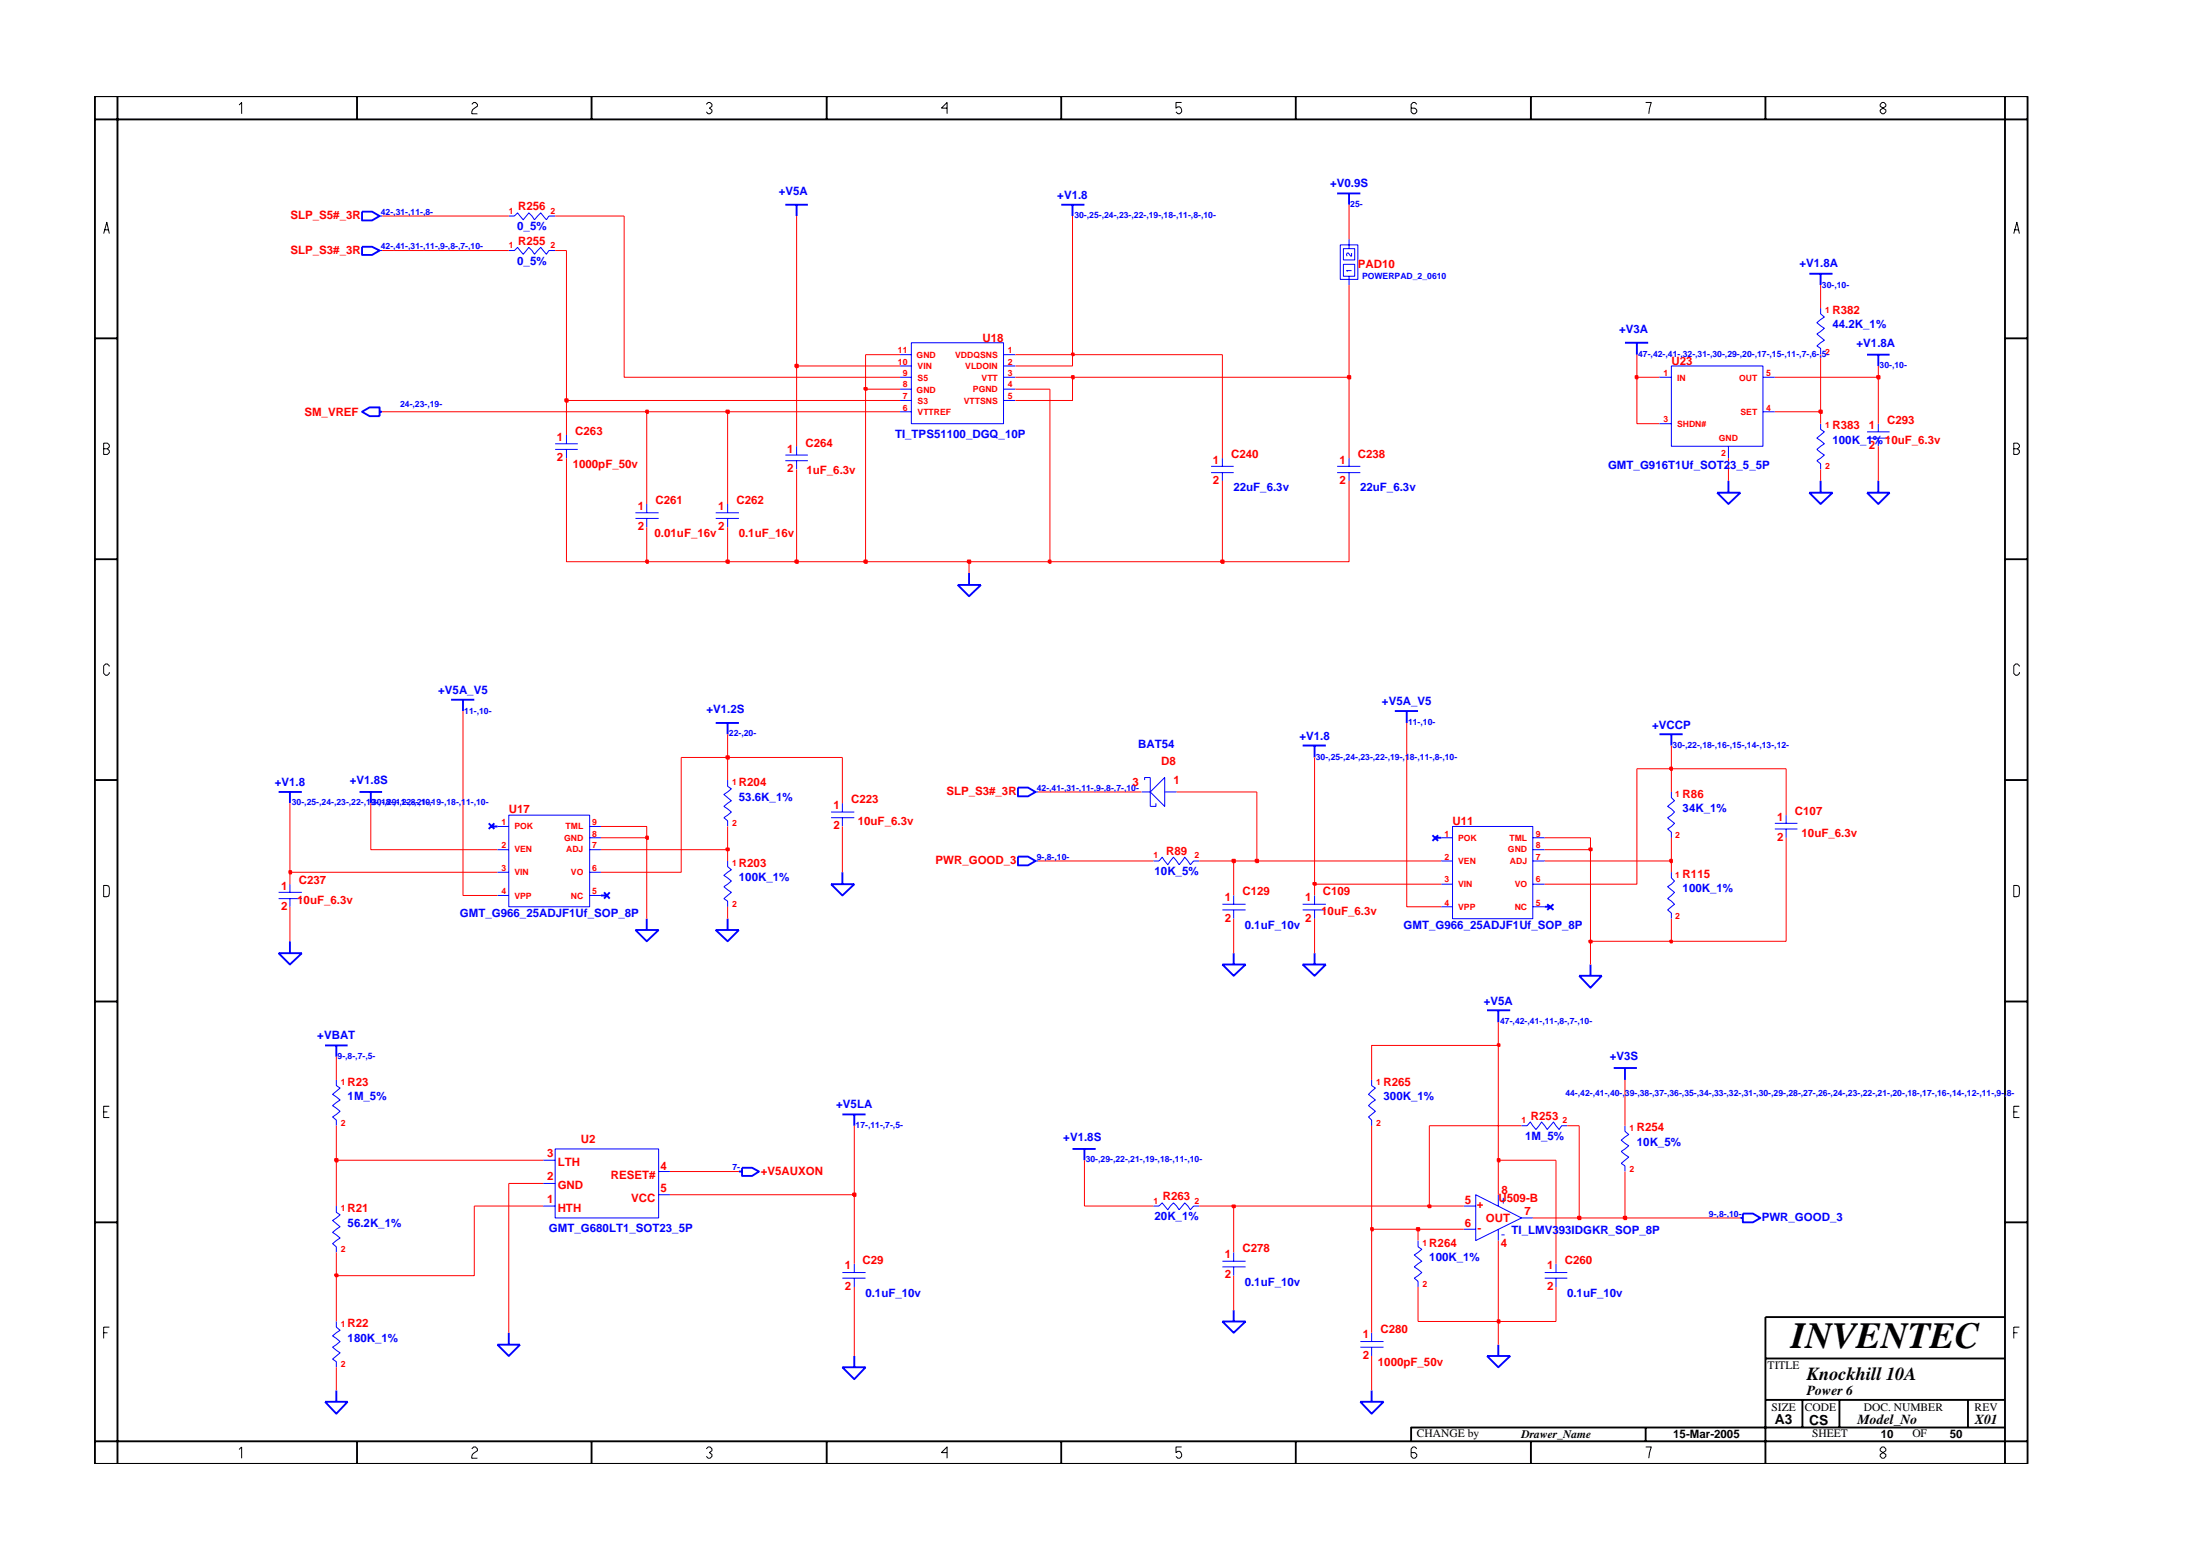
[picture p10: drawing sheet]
<svg xmlns="http://www.w3.org/2000/svg" width="297mm" height="210mm" viewBox="0 0 297 210" stroke-linecap="round" stroke-linejoin="round" font-family="sans-serif">
<g fill="none" stroke="#00f" stroke-width=".25">
<path d="M48.9 33.3h1.3l1.1 .5-1.1 .6h-1.3zM48.9 28.6h1.3l1.1 .6-1.1 .5h-1.3zM106 27.6h3.1M107.6 27.6v1.6M143.3 27.6h3.1M144.8 27.6v1.6M180.5 26.1h3.2M182.1 26.1v1.5M48.9 55.6l1-.6h1.4v1.2h-1.4zM51.3 55.6h.3M219.4 46.3h3.1M221 46.3v1.6"/>
<path d="M129.3 78.9h3.1l-1.6 1.6zM130.8 77.3v1.6M231.8 66.5h3.2l-1.6 1.5zM233.4 64.9v1.6M252.1 66.5h3l-1.5 1.5zM253.6 64.9v1.6M96.6 97.6h3.2M98.2 97.6v1.5M224.1 99.1h3.1M225.7 99.1v1.5M37.6 106.9h3.2M39.1 106.9v1.5"/>
<path d="M48.5 106.9h3.1M50.1 106.9v1.5M66 111.1l.7 .8M66.4 111.5h.8M66.7 111.1l-.7 .8M112.2 119.3h3.1l-1.6 1.5zM113.7 117.7v1.6M137.4 115.6h1.4l1 .6-1 .6h-1.4zM137.4 106.3h1.4l1 .6-1 .6h-1.4zM175.9 100.6h3.1M177.5 100.6v1.6M37.6 128.6h3.2l-1.7 1.6z"/>
<path d="M39.1 127v1.6M81.1 120.8h.8M81.6 120.4l.7 .9M82.3 120.4l-.7 .9M85.8 125.5h3.1l-1.6 1.5zM87.3 124v1.5M96.6 125.5h3.2l-1.6 1.5zM98.2 124v1.5M165 130.2h3.2l-1.6 1.5zM166.6 128.6v1.6M175.9 130.2h3.1l-1.5 1.5zM177.5 128.6v1.6"/>
<path d="M200.8 136.3h3.1M202.3 136.3v1.7M213.2 131.7h3.1l-1.6 1.6zM214.7 130.2v1.5M43.9 141.1h3M45.4 141.1v1.5M99.8 158.1h.4M100.2 157.6h1.3l1 .5-1 .6h-1.3zM113.7 150.4h3.2M115.3 150.4v1.5M144.8 155.1h3.1M146.4 155.1v1.5"/>
<path d="M217.9 144.1h3.1M219.4 144.1v1.6M68.7 179.9v1.6M165 178.3h3.2l-1.6 1.6zM166.6 176.8v1.5M235 164.4h.3M235.3 163.8h1.4l1 .6-1 .6h-1.4zM43.9 189.2h3l-1.5 1.6zM45.4 187.6v1.6M67.2 181.5h3l-1.5 1.5zM113.7 184.5h3.2l-1.6 1.6zM115.3 183v1.5"/>
<path d="M183.7 189.2h3.1l-1.6 1.6zM185.2 187.6v1.6M200.8 183h3.1l-1.6 1.5zM202.3 181.5v1.5"/>
</g>
<g fill="none" stroke="#00f" stroke-width=".14">
<path d="M51.3 33.8h.3M51.3 29.2h.3M68.7 33.8h.8l.4-.4 .7 .9 .8-.9 .8 .9 .8-.9 .8 .9 .3-.5h.9M68.7 29.2h.8l.4-.5 .7 1 .8-1 .8 1 .8-1 .8 1 .3-.5h.9M181 33h2.3v4.7h-2.3zM181.4 35.7h1.5v1.6h-1.5zM181.4 33.6h1.5v1.5h-1.5zM182.1 32.3v1.3M182.1 37.3v1.2M182.5 34.1v.5l-.4-.5h-.2l-.1 .2 .1 .3M182.5 36.5h-.7l.2 .1M75 59.9h3"/>
<path d="M76.5 58.7v1.2M121.5 50.9h1.5M121.5 55.6h1.5M121.5 47.9h1.5M121.5 49.4h1.5M121.5 52.5h1.5M121.5 54h1.5M123 46.3h12.5v10.9h-12.5zM135.5 50.9h1.6M135.5 47.9h1.6M135.5 49.4h1.6M135.5 52.5h1.6"/>
<path d="M135.5 54h1.6M224.1 50.9h1.6M224.1 57.2h1.6M225.7 49.4h12.3v10.8h-12.3zM238 50.9h1.6M238 55.6h1.6M252.1 58.3h3M252.1 59.1h3M253.6 57.2v1.1M253.6 59.1v1.1M75 60.6h3M76.5 60.6v1.2"/>
<path d="M85.8 69.2h3.1M85.8 70h3.1M87.3 68v1.2M87.3 70v1.1M106 61.4h3.1M106 62.2h3.1M107.6 60.2v1.2M107.6 62.2v1.2M163.5 62.9h3.1M163.5 63.8h3.1M165 61.8v1.1M165 63.8v1.1"/>
<path d="M233.4 60.2v1.6M67.2 114.7h1.5M67.2 111.5h1.5M67.2 117.7h1.5M68.7 110h10.9v12.4h-10.9zM79.6 113.1h1.5M79.6 114.7h1.5M79.6 111.5h1.5M79.6 117.7h1.5M98.2 116.2v.8l.5 .4-1 .7 1 .8-1 .8 1 .7-1 .9 .5 .3v.8M98.2 105.3v.8l.5 .4-1 .7 1 .9-1 .7 1 .8-1 .7 .5 .5v.7M112.2 109.6h3.1"/>
<path d="M112.2 110.3h3.1M113.7 108.4v1.2M113.7 110.3v1.2M139.8 116.2h.4M139.8 106.9h.4M154.1 106.9h1.2M155.3 104.9v3.9M155.7 116.2h.8l.4-.5 .8 1 .7-1 .8 1 .8-1 .7 1 .4-.5h.8M157.3 106.9h1.6M194.6 116.2h1.5M194.6 113.1h1.5M194.6 119.3h1.5"/>
<path d="M196.1 111.5h10.9v12.5h-10.9zM207 116.2h1.6M207 113.1h1.6M207 119.3h1.6M207 114.7h1.6M225.7 117.7v.8l.4 .4-.9 .8 .9 .7-.9 .9 .9 .7-.9 .8 .5 .4v.8M225.7 106.9v.7l.4 .5-.9 .7 .9 .8-.9 .7 .9 .8-.9 .8 .5 .4v.8M239.6 111.1h3.1M239.6 111.9h3.1M241.2 110v1.1M241.2 111.9v1.2M67.2 120.8h1.5"/>
<path d="M79.6 120.8h1.5M165 122h3.2M165 122.8h3.2M166.6 120.8v1.2M166.6 122.8v1.2M194.6 122.4h1.5M207 122.4h1.6M73.3 159.7h1.7M73.3 156.6h1.7M75 155.1h13.9v9.3h-13.9zM88.9 158.1h1.6M185.2 145.7v.8l.5 .3-.9 .9 .9 .7-.9 .8 .9 .8-.9 .7 .4 .5v.7"/>
<path d="M205.4 151.9h.8l.4-.5 .8 1 .7-1 .8 1 .8-1 .8 1 .3-.5h.8M219.4 151.9v.8l.5 .4-1 .8 1 .7-1 .8 1 .8-1 .8 .5 .3v.8M45.4 178.3v.8l.5 .4-1 .8 1 .7-1 .8 1 .8-1 .8 .5 .4v.7M73.3 162.8h1.7M88.9 161.2h1.6M113.7 171.7h3.2M113.7 172.5h3.2M115.3 170.5v1.2M115.3 172.5v1.2M155.7 162.8h.8l.4-.5 .8 1 .7-1 .8 1 .8-1 .7 1 .4-.5h.8M165 170.2h3.2M165 171h3.2"/>
<path d="M166.6 169v1.2M166.6 171v1.2M185.2 179.9v1.1M197.6 162.8h1.6M197.6 165.9h1.6M199.2 161.2l6.2 3.2-6.2 3zM202.3 161.2v1.6M202.3 165.9v1.5M202.7 162h.6M202.7 166.7h.4M203 161.7v.7M205.4 164.4h1.6"/>
<path d="M208.6 171.7h3M208.6 172.5h3M210.1 170.5v1.2M210.1 172.5v1.2M183.7 181h3.1M183.7 181.8h3.1M185.2 181.8v1.2"/>
</g>
<path d="M155.3 106.9l2-2v3.9z" fill="#fff"/>
<g fill="none" stroke="#00f" stroke-width=".14">
<path d="M245.8 57.2v.7l.5 .4-1 .8 1 .8-1 .7 1 .8-1 .8 .5 .4v.8M245.8 41.6v.8l.5 .4-1 .7 1 .8-1 .8 1 .8-1 .8 .5 .3v.9M96.6 69.2h3.2M96.6 70h3.2M98.2 68v1.2M98.2 70v1.1M180.5 62.9h3.2M180.5 63.8h3.2M182.1 61.8v1.1M182.1 63.8v1.1M39.1 119.3v1.1M155.3 106.9l2-2v3.9z"/>
<path d="M155.3 104.9h-.8v.4M156.1 108.4v.4h-.8M37.6 120.4h3.2M37.6 121.3h3.2M39.1 121.3v1.1M175.9 122h3.1M175.9 122.8h3.1M177.5 120.8v1.2M177.5 122.8v1.2M45.4 145.7v.8l.5 .3-1 .9 1 .7-1 .8 1 .8-1 .7 .5 .5v.7M45.4 162.8v.8l.5 .3-1 .8 1 .9-1 .7 1 .8-1 .7 .5 .5v.7M191.5 167.4v.9l.5 .3-1 .8 1 .8-1 .8 1 .7-1 .8 .5 .4v.8"/>
</g>
<g fill="none" stroke="#00f" stroke-width=".25">
<path d="M244.3 36.9h3.1M245.8 36.9v1.6M252.1 47.9h3M253.6 47.9v1.5M244.3 66.5h3.1l-1.6 1.5zM245.8 64.9v1.6M60.9 94.4h3.1M62.5 94.4v1.6M188.3 96h3.2M189.9 96v1.6M193.4 112.7l.8 .8M193.7 113.1h.9"/>
<path d="M194.2 112.7l-.8 .8M208.6 122.4h.7M208.9 122l.8 .8M209.7 122l-.8 .8"/>
</g>
<path d="M68.7 159.7v20.2M45.4 172.2v6.1M115.3 173.7v9.3M185.2 165.9v14M191.5 173.7v4.6h10.8v3.2M45.4 184.5v3.1M185.2 183v4.6" fill="none" stroke="#f00" stroke-width=".14"/>
<path d="M202.2 178.2h.3v.3h-.3z" fill="#8e2323"/>
<path d="M202.2 178.2h.3v.3h-.3z" fill="none" stroke="#f00" stroke-width=".25"/>
<path d="M166.6 172.2v4.6M202.3 167.4v10.9h7.8v-4.6" fill="none" stroke="#f00" stroke-width=".14"/>
<path d="M45.2 172h.4v.2h-.4z" fill="#8e2323"/>
<path d="M45.2 172h.4v.2h-.4z" fill="none" stroke="#f00" stroke-width=".25"/>
<path d="M210.1 156.6v13.9M64 162.8v9.4h-18.6v-3.2M115.3 161.2v9.3M166.6 162.8v6.2M191.5 165.9v1.5" fill="none" stroke="#f00" stroke-width=".14"/>
<path d="M185.1 165.7h.3v.4h-.3z" fill="#8e2323"/>
<path d="M185.1 165.7h.3v.4h-.3z" fill="none" stroke="#f00" stroke-width=".25"/>
<path d="M185.2 151.9v14h6.3" fill="none" stroke="#f00" stroke-width=".14"/>
<path d="M191.3 165.7h.3v.4h-.3z" fill="#8e2323"/>
<path d="M191.3 165.7h.3v.4h-.3z" fill="none" stroke="#f00" stroke-width=".25"/>
<path d="M191.5 165.9h6.1M207 164.4h6.2" fill="none" stroke="#f00" stroke-width=".14"/>
<path d="M213 164.2h.4v.3h-.4z" fill="#8e2323"/>
<path d="M213 164.2h.4v.3h-.4z" fill="none" stroke="#f00" stroke-width=".25"/>
<path d="M213.2 151.9v12.5h6.2" fill="none" stroke="#f00" stroke-width=".14"/>
<path d="M219.2 164.2h.4v.3h-.4z" fill="#8e2323"/>
<path d="M219.2 164.2h.4v.3h-.4z" fill="none" stroke="#f00" stroke-width=".25"/>
<path d="M45.4 156.6v6.2M146.4 156.6v6.2h9.3M219.4 158.1v6.3h15.6M64 162.8h9.3M161.9 162.8h4.7" fill="none" stroke="#f00" stroke-width=".14"/>
<path d="M166.4 162.7h.3v.2h-.3z" fill="#8e2323"/>
<path d="M166.4 162.7h.3v.2h-.3z" fill="none" stroke="#f00" stroke-width=".25"/>
<path d="M166.6 162.8h26.4" fill="none" stroke="#f00" stroke-width=".14"/>
<path d="M192.8 162.7h.4v.2h-.4z" fill="#8e2323"/>
<path d="M192.8 162.7h.4v.2h-.4z" fill="none" stroke="#f00" stroke-width=".25"/>
<path d="M193 151.9v10.9h4.6M90.5 161.2h24.8" fill="none" stroke="#f00" stroke-width=".14"/>
<path d="M115.2 161.1h.3v.3h-.3z" fill="#8e2323"/>
<path d="M115.2 161.1h.3v.3h-.3z" fill="none" stroke="#f00" stroke-width=".25"/>
<path d="M68.7 159.7h4.6M90.5 158.1h9.3M115.3 151.9v9.3M202.3 156.6v4.6" fill="none" stroke="#f00" stroke-width=".14"/>
<path d="M45.2 156.4h.4v.3h-.4z" fill="#8e2323"/>
<path d="M45.2 156.4h.4v.3h-.4z" fill="none" stroke="#f00" stroke-width=".25"/>
<path d="M45.4 151.9v4.7h27.9" fill="none" stroke="#f00" stroke-width=".14"/>
<path d="M202.2 156.4h.3v.3h-.3z" fill="#8e2323"/>
<path d="M202.2 156.4h.3v.3h-.3z" fill="none" stroke="#f00" stroke-width=".25"/>
<path d="M45.4 142.6v3.1M185.2 145.7v-4.6h17.1v15.5h7.8M193 151.9h12.4M211.6 151.9h1.6M219.4 145.7v6.2" fill="none" stroke="#f00" stroke-width=".14"/>
<path d="M202.2 140.9h.3v.3h-.3z" fill="#8e2323"/>
<path d="M202.2 140.9h.3v.3h-.3z" fill="none" stroke="#f00" stroke-width=".25"/>
<path d="M39.1 122.4v4.6M166.6 124v4.6M177.5 124v4.6M202.3 138v3.1M214.7 127v3.2" fill="none" stroke="#f00" stroke-width=".14"/>
<path d="M214.6 126.9h.3v.3h-.3z" fill="#8e2323"/>
<path d="M214.6 126.9h.3v.3h-.3z" fill="none" stroke="#f00" stroke-width=".25"/>
<path d="M214.7 114.7v12.3h11" fill="none" stroke="#f00" stroke-width=".14"/>
<path d="M225.5 126.9h.2v.3h-.2z" fill="#8e2323"/>
<path d="M225.5 126.9h.2v.3h-.2z" fill="none" stroke="#f00" stroke-width=".25"/>
<path d="M62.5 96v24.8h4.7M189.9 97.6v24.8h4.7M39.1 117.7v1.6M87.3 113.1v10.9M166.6 116.2v4.6M177.5 119.3v1.5M241.2 113.1v13.9h-15.5v-3M98.2 122.4v1.6" fill="none" stroke="#f00" stroke-width=".14"/>
<path d="M177.3 119.2h.4v.2h-.4z" fill="#8e2323"/>
<path d="M177.3 119.2h.4v.2h-.4z" fill="none" stroke="#f00" stroke-width=".25"/>
<path d="M177.5 102.2v17.1h17.1M221 103.7v15.6h-12.4" fill="none" stroke="#f00" stroke-width=".14"/>
<path d="M39.1 117.5h.2v.4h-.2z" fill="#8e2323"/>
<path d="M39.1 117.5h.2v.4h-.2z" fill="none" stroke="#f00" stroke-width=".25"/>
<path d="M39.1 108.4v9.3h28.1M92 102.2v15.5h-10.9M98.2 114.7v1.5M113.7 111.5v6.2M140.2 116.2h15.5M161.9 116.2h4.7M225.7 116.2v1.5" fill="none" stroke="#f00" stroke-width=".14"/>
<path d="M166.4 116h.3v.4h-.3z" fill="#8e2323"/>
<path d="M166.4 116h.3v.4h-.3z" fill="none" stroke="#f00" stroke-width=".25"/>
<path d="M166.6 116.2h3.1" fill="none" stroke="#f00" stroke-width=".14"/>
<path d="M169.5 116h.4v.4h-.4z" fill="#8e2323"/>
<path d="M169.5 116h.4v.4h-.4z" fill="none" stroke="#f00" stroke-width=".25"/>
<path d="M169.7 106.9v9.3h24.9M208.6 116.2h17.1" fill="none" stroke="#f00" stroke-width=".14"/>
<path d="M225.5 116h.2v.4h-.2z" fill="#8e2323"/>
<path d="M225.5 116h.2v.4h-.2z" fill="none" stroke="#f00" stroke-width=".25"/>
<path d="M50.1 108.4v6.3h17.1M81.1 114.7h17.1M225.7 113.1v3.1" fill="none" stroke="#f00" stroke-width=".14"/>
<path d="M98.1 114.5h.3v.3h-.3z" fill="#8e2323"/>
<path d="M98.1 114.5h.3v.3h-.3z" fill="none" stroke="#f00" stroke-width=".25"/>
<path d="M98.2 111.5v3.2M208.6 114.7h6.1" fill="none" stroke="#f00" stroke-width=".14"/>
<path d="M214.6 114.5h.3v.3h-.3z" fill="#8e2323"/>
<path d="M214.6 114.5h.3v.3h-.3z" fill="none" stroke="#f00" stroke-width=".25"/>
<path d="M81.1 113.1h6.2M214.7 113.1v1.6" fill="none" stroke="#f00" stroke-width=".14"/>
<path d="M87.2 112.9h.3v.3h-.3z" fill="#8e2323"/>
<path d="M87.2 112.9h.3v.3h-.3z" fill="none" stroke="#f00" stroke-width=".25"/>
<path d="M81.1 111.5h6.2v1.6M98.2 102.2v3.1M113.7 102.2v6.2M140.2 106.9h13.9M158.9 106.9h10.8M208.6 113.1h6.1M221 103.7h4.7v3.2M241.2 103.7v6.3" fill="none" stroke="#f00" stroke-width=".14"/>
<path d="M225.5 103.6h.2v.3h-.2z" fill="#8e2323"/>
<path d="M225.5 103.6h.2v.3h-.2z" fill="none" stroke="#f00" stroke-width=".25"/>
<path d="M92 102.2h6.2M225.7 100.6v3.1h15.5" fill="none" stroke="#f00" stroke-width=".14"/>
<path d="M98.1 102.1h.3v.3h-.3z" fill="#8e2323"/>
<path d="M98.1 102.1h.3v.3h-.3z" fill="none" stroke="#f00" stroke-width=".25"/>
<path d="M76.5 61.8v14h10.8M130.8 75.8v1.5M98.2 99.1v3.1h15.5" fill="none" stroke="#f00" stroke-width=".14"/>
<path d="M87.2 75.6h.3v.4h-.3z" fill="#8e2323"/>
<path d="M87.2 75.6h.3v.4h-.3z" fill="none" stroke="#f00" stroke-width=".25"/>
<path d="M87.3 71.1v4.7h10.9" fill="none" stroke="#f00" stroke-width=".14"/>
<path d="M98.1 75.6h.3v.4h-.3z" fill="#8e2323"/>
<path d="M98.1 75.6h.3v.4h-.3z" fill="none" stroke="#f00" stroke-width=".25"/>
<path d="M98.2 71.1v4.7h9.4" fill="none" stroke="#f00" stroke-width=".14"/>
<path d="M107.4 75.6h.3v.4h-.3z" fill="#8e2323"/>
<path d="M107.4 75.6h.3v.4h-.3z" fill="none" stroke="#f00" stroke-width=".25"/>
<path d="M107.6 63.4v12.4h9.3" fill="none" stroke="#f00" stroke-width=".14"/>
<path d="M116.7 75.6h.3v.4h-.3z" fill="#8e2323"/>
<path d="M116.7 75.6h.3v.4h-.3z" fill="none" stroke="#f00" stroke-width=".25"/>
<path d="M116.9 52.5v23.3h13.9" fill="none" stroke="#f00" stroke-width=".14"/>
<path d="M130.7 75.6h.3v.4h-.3z" fill="#8e2323"/>
<path d="M130.7 75.6h.3v.4h-.3z" fill="none" stroke="#f00" stroke-width=".25"/>
<path d="M130.8 75.8h11" fill="none" stroke="#f00" stroke-width=".14"/>
<path d="M141.6 75.6h.2v.4h-.2z" fill="#8e2323"/>
<path d="M141.6 75.6h.2v.4h-.2z" fill="none" stroke="#f00" stroke-width=".25"/>
<path d="M141.8 52.5v23.3h23.2" fill="none" stroke="#f00" stroke-width=".14"/>
<path d="M164.9 75.6h.3v.4h-.3z" fill="#8e2323"/>
<path d="M164.9 75.6h.3v.4h-.3z" fill="none" stroke="#f00" stroke-width=".25"/>
<g fill="none" stroke="#f00" stroke-width=".14">
<path d="M51.6 55.6h35.7v12.4M76.5 54v4.7M98.2 55.6v12.4M107.6 49.4v10.8M165 47.9v13.9M182.1 50.9v10.9M221 50.9v6.3h3.1M245.8 55.6v1.6M253.6 50.9v6.3M165 64.9v10.9h17.1v-10.9M233.4 61.8v3.1M245.8 63.4v1.5"/>
<path d="M253.6 60.2v4.7"/>
</g>
<path d="M87.2 55.4h.3v.3h-.3z" fill="#8e2323"/>
<path d="M87.2 55.4h.3v.3h-.3z" fill="none" stroke="#f00" stroke-width=".25"/>
<path d="M87.3 55.6h10.9" fill="none" stroke="#f00" stroke-width=".14"/>
<path d="M98.1 55.4h.3v.3h-.3z" fill="#8e2323"/>
<path d="M98.1 55.4h.3v.3h-.3z" fill="none" stroke="#f00" stroke-width=".25"/>
<path d="M98.2 55.6h23.3M239.6 55.6h6.2" fill="none" stroke="#f00" stroke-width=".14"/>
<path d="M245.6 55.4h.4v.3h-.4z" fill="#8e2323"/>
<path d="M245.6 55.4h.4v.3h-.4z" fill="none" stroke="#f00" stroke-width=".25"/>
<path d="M245.8 47.9v7.7" fill="none" stroke="#f00" stroke-width=".14"/>
<path d="M76.3 53.9h.4v.3h-.4z" fill="#8e2323"/>
<path d="M76.3 53.9h.4v.3h-.4z" fill="none" stroke="#f00" stroke-width=".25"/>
<path d="M76.5 33.8v20.2h45M144.8 50.9v3.1h-7.7" fill="none" stroke="#f00" stroke-width=".14"/>
<path d="M116.7 52.4h.3v.2h-.3z" fill="#8e2323"/>
<path d="M116.7 52.4h.3v.2h-.3z" fill="none" stroke="#f00" stroke-width=".25"/>
<path d="M84.3 29.2v21.7h37.2M116.9 47.9v4.6h4.6M137.1 52.5h4.7M137.1 50.9h7.7" fill="none" stroke="#f00" stroke-width=".14"/>
<path d="M144.7 50.7h.3v.4h-.3z" fill="#8e2323"/>
<path d="M144.7 50.7h.3v.4h-.3z" fill="none" stroke="#f00" stroke-width=".25"/>
<path d="M144.8 50.9h37.3" fill="none" stroke="#f00" stroke-width=".14"/>
<path d="M182 50.7h.3v.4h-.3z" fill="#8e2323"/>
<path d="M182 50.7h.3v.4h-.3z" fill="none" stroke="#f00" stroke-width=".25"/>
<path d="M182.1 38.5v12.4" fill="none" stroke="#f00" stroke-width=".14"/>
<path d="M220.8 50.7h.3v.4h-.3z" fill="#8e2323"/>
<path d="M220.8 50.7h.3v.4h-.3z" fill="none" stroke="#f00" stroke-width=".25"/>
<path d="M221 47.9v3h3.1M239.6 50.9h14" fill="none" stroke="#f00" stroke-width=".14"/>
<path d="M253.4 50.7h.4v.4h-.4z" fill="#8e2323"/>
<path d="M253.4 50.7h.4v.4h-.4z" fill="none" stroke="#f00" stroke-width=".25"/>
<path d="M253.6 49.4v1.5" fill="none" stroke="#f00" stroke-width=".14"/>
<path d="M107.4 49.2h.3v.4h-.3z" fill="#8e2323"/>
<path d="M107.4 49.2h.3v.4h-.3z" fill="none" stroke="#f00" stroke-width=".25"/>
<path d="M107.6 29.2v20.2h13.9M116.9 47.9h4.6M137.1 47.9h7.7v1.5h-7.7" fill="none" stroke="#f00" stroke-width=".14"/>
<path d="M144.7 47.7h.3v.2h-.3z" fill="#8e2323"/>
<path d="M144.7 47.7h.3v.2h-.3z" fill="none" stroke="#f00" stroke-width=".25"/>
<path d="M51.6 33.8h17.1M51.6 29.2h17.1M75 33.8h1.5M75 29.2h9.3M144.8 29.2v18.7h20.2M182.1 27.6v4.7M245.8 38.5v3.1" fill="none" stroke="#f00" stroke-width=".14"/>
<g fill="none" stroke="#000" stroke-width=".25">
<path d="M12.8 13h261v184.6h-261zM12.8 16.1h261M15.9 13v184.6M48.2 13v3.1M79.9 13v3.1M111.6 13v3.1M143.3 13v3.1M174.9 13v3.1M206.7 13v3.1M238.4 13v3.1M270.7 13v184.6M12.8 45.7h3.1"/>
<path d="M270.7 45.7h3.1M12.8 75.5h3.1M270.7 75.5h3.1M12.8 105.3h3.1M270.7 105.3h3.1M12.8 135.2h3.1M270.7 135.2h3.1M12.8 165h3.1M270.7 177.7h-32.3v19.9M270.7 165h3.1M12.8 194.5h261M48.2 194.5v3.1"/>
<path d="M79.9 194.5v3.1M111.6 194.5v3.1M143.3 194.5v3.1M174.9 194.5v3.1M206.7 194.5v3.1M222.2 192.6v1.9M238.4 183.3h32.3M238.4 188.9h32.3M243.4 188.9v3.7M248.4 188.9v3.7M265.7 188.9v3.7M270.7 192.6h-80.2v1.9"/>
</g>
<g fill="none" stroke="#000" stroke-width=".14">
<path d="M32.3 14.2l.3-.4v1.6M63.7 14.1l.3-.3h.2l.3 .3v.2l-.5 .4-.3 .4v.3h.8M95.4 14.1l.2-.3h.3l.2 .3v.2l-.3 .3 .3 .2v.3l-.2 .3h-.3l-.2-.3M127.9 14.6h-.8l.8-.8v1.6M159.5 13.8h-.7v.8l.2-.2a.5 .5 0 0 1 .5 .7l-.2 .3h-.3l-.2-.3M191.3 14.1l-.3-.3h-.2l-.3 .3v1l.3 .3h.2l.3-.3v-.3l-.3-.2h-.5M222.2 13.8h.8l-.4 1.6M253.9 14.1l.2-.3h.3l.2 .3v.2l-.7 .5v.3l.2 .3h.3l.2-.3v-.3l-.7-.5zM14 31.5l.4-1.5 .4 1.5M14.1 31h.6M271.9 31.5l.4-1.5 .4 1.5M272 31h.6"/>
<path d="M14 59.8h.5l.3 .3v.2l-.3 .3 .3 .2v.3l-.3 .2h-.5zM14 60.6h.5M271.9 60.6h.5l.3-.3v-.2l-.3-.3h-.5v1.5h.5l.3-.2v-.3l-.3-.2M14.8 89.9l-.3-.3h-.2l-.3 .3v1l.3 .2h.2l.3-.2v-.2M272.7 89.9l-.3-.3h-.3l-.2 .3v1l.2 .2h.3l.3-.2v-.2M14 119.5l.7 .1 .1 .2-.1 1.1-.7 .1zM271.9 119.5l.7 .1 .1 .2-.1 1.1-.7 .1zM14 150.1h.5M14.8 149.3h-.8v1.5h.8M271.9 150.1h.5M272.7 149.3h-.8v1.5h.8M14 179.9h.5"/>
<path d="M14.8 179.1h-.8v1.5M271.9 179.9h.5M272.7 179.1h-.8v1.5M32.3 195.6l.3-.3v1.5M63.7 195.5l.3-.2h.2l.3 .2v.3l-.7 .5-.1 .2v.3h.8M95.4 195.5l.2-.2h.3l.2 .2v.3l-.3 .2 .3 .3v.2l-.2 .3h-.3l-.2-.3M127.9 196h-.8l.8-.7v1.5M159.5 195.3h-.7v.7l.2-.1a.5 .5 0 0 1 .5 .6l-.2 .3h-.3l-.2-.3M191.3 195.5l-.3-.2h-.2l-.3 .2v1l.3 .3h.2l.3-.3v-.2l-.3-.3h-.5M222.2 195.3h.8l-.4 1.5M254.1 195.3l-.2 .2v.3l.7 .5v.2l-.2 .3h-.3l-.2-.3v-.2l.7-.5v-.3l-.2-.2z"/>
</g>
<text font-size="5" x="241.8" y="182">INVENTEC</text>
<text font-size="2.5" x="244" y="186.3">Knockhill 10A</text>
<g font-size="1.9">
<text x="244" y="188.2">Power 6</text>
<text x="239.6" y="192.2">A3</text>
<text x="244.3" y="192.3">CS</text>
<text x="250.8" y="192.2">Model_No</text>
<text x="266.6" y="192.2">X01</text>
</g>
<g font-size="1.6" fill="#f00">
<text x="39.2" y="29.6">SLP_S5#_3R</text>
<text x="70" y="28.4">R256</text>
<text x="39.2" y="34.2">SLP_S3#_3R</text>
<text x="70" y="33">R255</text>
<text x="183.3" y="36.2">PAD10</text>
<text x="132.6" y="46.1">U18</text>
<text x="247.4" y="42.4">R382</text>
<text x="225.7" y="49.2">U23</text>
<text x="41.1" y="56.1">SM_VREF</text>
<text x="75.2" y="59.5">1</text>
<text x="77.7" y="58.7">C263</text>
<text x="247.4" y="57.9">R383</text>
<text x="252.3" y="57.9">1</text>
<text x="254.8" y="57.2">C293</text>
<text x="75.2" y="62.2">2</text>
<text x="77.3" y="63.2">1000pF_50v</text>
<text x="106.3" y="61.1">1</text>
<text x="106.3" y="63.8">2</text>
<text x="108.7" y="60.3">C264</text>
<text x="108.9" y="64">1uF_6.3v</text>
<text x="163.8" y="62.6">1</text>
<text x="163.8" y="65.3">2</text>
<text x="166.2" y="61.8">C240</text>
<text x="180.9" y="62.6">1</text>
<text x="180.9" y="65.3">2</text>
<text x="183.3" y="61.8">C238</text>
<text x="252.3" y="60.6">2</text>
<text x="86.1" y="68.8">1</text>
<text x="86.1" y="71.5">2</text>
<text x="88.5" y="68">C261</text>
<text x="97" y="68.8">1</text>
<text x="97" y="71.5">2</text>
<text x="99.4" y="68">C262</text>
<text x="88.4" y="72.5">0.01uF_16v</text>
<text x="99.7" y="72.5">0.1uF_16v</text>
<text x="99.8" y="106.1">R204</text>
<text x="127.8" y="107.3">SLP_S3#_3R</text>
<text x="152.9" y="106.1">3</text>
<text x="156.8" y="103.3">D8</text>
<text x="158.4" y="105.8">1</text>
<text x="227.2" y="107.6">R86</text>
<text x="68.7" y="109.8">U17</text>
<text x="112.5" y="111.9">2</text>
<text x="112.5" y="109.2">1</text>
<text x="114.9" y="108.4">C223</text>
<text x="115.8" y="111.3">10uF_6.3v</text>
<text x="196.1" y="111.4">U11</text>
<text x="240" y="110.8">1</text>
<text x="240" y="113.5">2</text>
<text x="242.3" y="110">C107</text>
<text x="243.2" y="113">10uF_6.3v</text>
<text x="40.3" y="119.3">C237</text>
<text x="99.8" y="117">R203</text>
<text x="126.3" y="116.6">PWR_GOOD_3</text>
<text x="157.4" y="115.4">R89</text>
<text x="227.2" y="118.5">R115</text>
<text x="37.9" y="120.1">1</text>
<text x="37.9" y="122.8">2</text>
<text x="40.1" y="122">10uF_6.3v</text>
<text x="165.4" y="121.6">1</text>
<text x="165.4" y="124.4">2</text>
<text x="167.8" y="120.8">C129</text>
<text x="176.2" y="124.4">2</text>
<text x="176.2" y="121.6">1</text>
<text x="178.4" y="123.5">10uF_6.3v</text>
<text x="178.6" y="120.8">C109</text>
<text x="46.9" y="146.5">R23</text>
<text x="186.8" y="146.5">R265</text>
<text x="78.4" y="154.2">U2</text>
<text x="206.7" y="151.2">R253</text>
<text x="221" y="152.7">R254</text>
<text x="73.9" y="159.3">2</text>
<text x="73.9" y="156.1">3</text>
<text x="75.3" y="160.5">GND</text>
<text x="75.3" y="157.3">LTH</text>
<text x="82.5" y="159.1">RESET#</text>
<text x="89.2" y="157.8">4</text>
<text x="89.2" y="160.9">5</text>
<text x="102.7" y="158.5">+V5AUXON</text>
<text x="157" y="162">R263</text>
<text x="202.7" y="161.1">8</text>
<text x="46.9" y="163.6">R21</text>
<text x="73.9" y="162.4">1</text>
<text x="75.3" y="163.6">HTH</text>
<text x="85.2" y="162.2">VCC</text>
<text x="197.8" y="162.5">5</text>
<text x="197.8" y="165.6">6</text>
<text x="199.4" y="163.1">+</text>
<text x="199.5" y="166.3">-</text>
<text x="200.6" y="164.9">OUT</text>
<text x="202.3" y="162.2">U509-B</text>
<text x="205.9" y="164">7</text>
<text x="114.1" y="171.3">1</text>
<text x="116.4" y="170.5">C29</text>
<text x="165.4" y="169.8">1</text>
<text x="165.4" y="172.5">2</text>
<text x="167.8" y="169">C278</text>
<text x="193" y="168.3">R264</text>
<text x="202.6" y="168.3">4</text>
<text x="208.9" y="171.3">1</text>
<text x="211.3" y="170.5">C260</text>
<text x="46.9" y="179.1">R22</text>
<text x="114.1" y="174.1">2</text>
<text x="186.4" y="179.9">C280</text>
<text x="208.9" y="174.1">2</text>
<text x="184" y="180.6">1</text>
<text x="184" y="183.4">2</text>
<text x="186" y="184.3">1000pF_50v</text>
</g>
<g font-size="1.6" fill="#00f">
<text x="105.2" y="26.3">+V5A</text>
<text x="142.8" y="26.9">+V1.8</text>
<text x="179.6" y="25.3">+V0.9S</text>
<text x="69.8" y="31.1">0_5%</text>
<text x="69.8" y="35.8">0_5%</text>
<text x="243" y="36">+V1.8A</text>
<text x="218.6" y="44.9">+V3A</text>
<text x="247.4" y="44.3">44.2K_1%</text>
<text x="250.7" y="46.8">+V1.8A</text>
<text x="120.8" y="59.1">TI_TPS51100_DGQ_10P</text>
<text x="247.4" y="59.9">100K_1%10uF_6.3v</text>
<text x="217.1" y="63.4">GMT_G916T1Uf_SOT23_5_5P</text>
<text x="166.5" y="66.3">22uF_6.3v</text>
<text x="183.6" y="66.3">22uF_6.3v</text>
<text x="59.2" y="93.7">+V5A_V5</text>
<text x="186.6" y="95.2">+V5A_V5</text>
<text x="95.4" y="96.2">+V1.2S</text>
<text x="153.7" y="100.9">BAT54</text>
<text x="175.4" y="99.8">+V1.8</text>
<text x="223.1" y="98.3">+VCCP</text>
<text x="37.1" y="106.1">+V1.8</text>
<text x="47.2" y="105.8">+V1.8S</text>
<text x="99.8" y="108.1">53.6K_1%</text>
<text x="227.2" y="109.6">34K_1%</text>
<text x="99.8" y="118.9">100K_1%</text>
<text x="155.9" y="118.1">10K_5%</text>
<text x="62.1" y="123.7">GMT_G966_25ADJF1Uf_SOP_8P</text>
<text x="168.1" y="125.3">0.1uF_10v</text>
<text x="189.5" y="125.3">GMT_G966_25ADJF1Uf_SOP_8P</text>
<text x="227.2" y="120.4">100K_1%</text>
<text x="200.3" y="135.6">+V5A</text>
<text x="42.8" y="140.2">+VBAT</text>
<text x="217.3" y="143">+V3S</text>
<text x="46.9" y="148.4">1M_5%</text>
<text x="112.9" y="149.5">+V5LA</text>
<text x="186.8" y="148.4">300K_1%</text>
<text x="143.6" y="154">+V1.8S</text>
<text x="205.9" y="153.9">1M_5%</text>
<text x="221" y="154.6">10K_5%</text>
<text x="46.9" y="165.6">56.2K_1%</text>
<text x="74.1" y="166.3">GMT_G680LT1_SOT23_5P</text>
<text x="155.9" y="164.7">20K_1%</text>
<text x="204.1" y="166.6">TI_LMV393IDGKR_SOP_8P</text>
<text x="237.9" y="164.8">PWR_GOOD_3</text>
<text x="168.1" y="173.5">0.1uF_10v</text>
<text x="193" y="170.2">100K_1%</text>
<text x="116.8" y="175">0.1uF_10v</text>
<text x="211.6" y="175">0.1uF_10v</text>
<text x="46.9" y="181">180K_1%</text>
</g>
<g font-size="1.6">
<text x="238.7" y="184.8">TITLE</text>
<text x="239.2" y="190.4">SIZE</text>
<text x="243.7" y="190.4">CODE</text>
<text x="251.6" y="190.4">DOC. NUMBER</text>
<text x="266.6" y="190.4">REV</text>
<text x="191.3" y="193.9">CHANGE by</text>
<text x="205.4" y="194.1">Drawer_Name</text>
<text x="225.9" y="194.1">15-Mar-2005</text>
<text x="244.7" y="193.9">SHEET</text>
<text x="253.9" y="194.1">10</text>
<text x="258.2" y="193.9">OF</text>
<text x="263.3" y="194.1">50</text>
</g>
<g font-size="1.2" fill="#00f">
<text x="51.4" y="29">42-,31-,11-,8-</text>
<text x="145.1" y="29.4">30-,25-,24-,23-,22-,19-,18-,11-,8-,10-</text>
<text x="182.3" y="27.9">25-</text>
<text x="51.4" y="33.6">42-,41-,31-,11-,9-,8-,7-,10-</text>
<text x="183.9" y="37.7">POWERPAD_2_0610</text>
<text x="246" y="38.8">30-,10-</text>
<text x="221.2" y="48.1">47-,42-,41-,32-,31-,30-,29-,20-,17-,15-,11-,7-,6-,5-</text>
<text x="253.8" y="49.7">30-,10-</text>
<text x="54" y="54.9">24-,23-,19-</text>
<text x="62.7" y="96.3">11-,10-</text>
<text x="98.4" y="99.4">22-,20-</text>
<text x="190.1" y="97.8">11-,10-</text>
<text x="225.8" y="101">30-,22-,18-,16-,15-,14-,13-,12-</text>
<text x="140" y="106.7">42-,41-,31-,11-,9-,8-,7-,10-</text>
<text x="177.7" y="102.5">30-,25-,24-,23-,22-,19-,18-,11-,8-,10-</text>
<text x="39.4" y="108.7">30-,25-,24-,23-,22-,19-,18-,11-,8-,10-</text>
<text x="50.2" y="108.7">30-,29-,22-,21-,19-,18-,11-,10-</text>
<text x="140" y="116">9-,8-,10-</text>
<text x="45.6" y="142.9">9-,8-,7-,5-</text>
<text x="202.6" y="138.2">47-,42-,41-,11-,8-,7-,10-</text>
<text x="211.4" y="147.9">44-,42-,41-,40-,39-,38-,37-,36-,35-,34-,33-,32-,31-,30-,29-,28-,27-,26-,24-,23-,22-,21-,20-,18-,17-,16-,14-,12-,11-,9-,8-</text>
<text x="115.5" y="152.2">17-,11-,7-,5-</text>
<text x="98.9" y="157.9">7-</text>
<text x="146.6" y="156.9">30-,29-,22-,21-,19-,18-,11-,10-</text>
<text x="230.7" y="164.2">9-,8-,10-</text>
</g>
<g font-size="1.2" fill="#f00">
<text x="68.7" y="28.8">1</text>
<text x="74.3" y="28.8">2</text>
<text x="68.7" y="33.5">1</text>
<text x="74.3" y="33.5">2</text>
<text x="121.2" y="47.6">11</text>
<text x="136.1" y="47.6">1</text>
<text x="246.4" y="42.3">1</text>
<text x="246.4" y="47.9">2</text>
<text x="121.2" y="49.2">10</text>
<text x="121.9" y="53.9">7</text>
<text x="121.9" y="50.7">9</text>
<text x="121.9" y="52.3">8</text>
<text x="123.8" y="48.4">GND</text>
<text x="123.8" y="53">GND</text>
<text x="123.9" y="49.8">VIN</text>
<text x="123.9" y="51.4">S5</text>
<text x="129" y="48.3">VDDQSNS</text>
<text x="130.3" y="49.8">VLDOIN</text>
<text x="131.4" y="53">PGND</text>
<text x="132.5" y="51.4">VTT</text>
<text x="136.1" y="49.2">2</text>
<text x="136.1" y="50.7">3</text>
<text x="136.1" y="53.9">5</text>
<text x="136.1" y="52.3">4</text>
<text x="224.6" y="50.7">1</text>
<text x="226.4" y="51.4">IN</text>
<text x="234.8" y="51.4">OUT</text>
<text x="238.4" y="50.7">5</text>
<text x="121.9" y="55.4">6</text>
<text x="123.9" y="56">VTTREF</text>
<text x="123.9" y="54.5">S3</text>
<text x="130.1" y="54.5">VTTSNS</text>
<text x="224.6" y="56.9">3</text>
<text x="226.4" y="57.6">SHDN#</text>
<text x="232.1" y="59.5">GND</text>
<text x="235" y="56">SET</text>
<text x="238.4" y="55.4">4</text>
<text x="246.4" y="57.8">1</text>
<text x="232.4" y="61.6">2</text>
<text x="246.4" y="63.4">2</text>
<text x="98.8" y="106">1</text>
<text x="226.2" y="107.6">1</text>
<text x="67.7" y="111.4">1</text>
<text x="69.5" y="111.9">POK</text>
<text x="76.2" y="113.5">GND</text>
<text x="76.4" y="111.9">TML</text>
<text x="80" y="112.9">8</text>
<text x="80" y="111.4">9</text>
<text x="98.8" y="111.5">2</text>
<text x="195" y="112.9">1</text>
<text x="196.9" y="113.5">POK</text>
<text x="203.8" y="113.5">TML</text>
<text x="207.4" y="112.9">9</text>
<text x="226.2" y="113.1">2</text>
<text x="67.7" y="114.4">2</text>
<text x="67.7" y="117.5">3</text>
<text x="69.5" y="115">VEN</text>
<text x="69.5" y="118.1">VIN</text>
<text x="76.4" y="115">ADJ</text>
<text x="77.1" y="118.1">VO</text>
<text x="80" y="117.5">6</text>
<text x="80" y="114.4">7</text>
<text x="98.8" y="116.9">1</text>
<text x="155.7" y="115.8">1</text>
<text x="161.3" y="115.8">2</text>
<text x="195" y="116">2</text>
<text x="195" y="119.1">3</text>
<text x="196.9" y="116.6">VEN</text>
<text x="196.9" y="119.7">VIN</text>
<text x="203.6" y="115">GND</text>
<text x="203.9" y="116.6">ADJ</text>
<text x="204.5" y="119.7">VO</text>
<text x="207.4" y="119.1">6</text>
<text x="207.4" y="116">7</text>
<text x="207.4" y="114.4">8</text>
<text x="226.2" y="118.4">1</text>
<text x="67.7" y="120.7">4</text>
<text x="69.5" y="121.3">VPP</text>
<text x="77.1" y="121.3">NC</text>
<text x="80" y="120.7">5</text>
<text x="98.8" y="122.4">2</text>
<text x="195" y="122.2">4</text>
<text x="196.9" y="122.8">VPP</text>
<text x="204.5" y="122.8">NC</text>
<text x="207.4" y="122.2">5</text>
<text x="226.2" y="124">2</text>
<text x="46" y="146.4">1</text>
<text x="185.8" y="146.4">1</text>
<text x="46" y="151.9">2</text>
<text x="185.8" y="151.9">2</text>
<text x="205.4" y="151.5">1</text>
<text x="211" y="151.5">2</text>
<text x="220" y="152.6">1</text>
<text x="220" y="158.1">2</text>
<text x="46" y="163.5">1</text>
<text x="155.7" y="162.4">1</text>
<text x="161.3" y="162.4">2</text>
<text x="46" y="169">2</text>
<text x="192.1" y="173.7">2</text>
<text x="192.1" y="168.1">1</text>
<text x="46" y="179">1</text>
<text x="46" y="184.5">2</text>
</g>
</svg>
